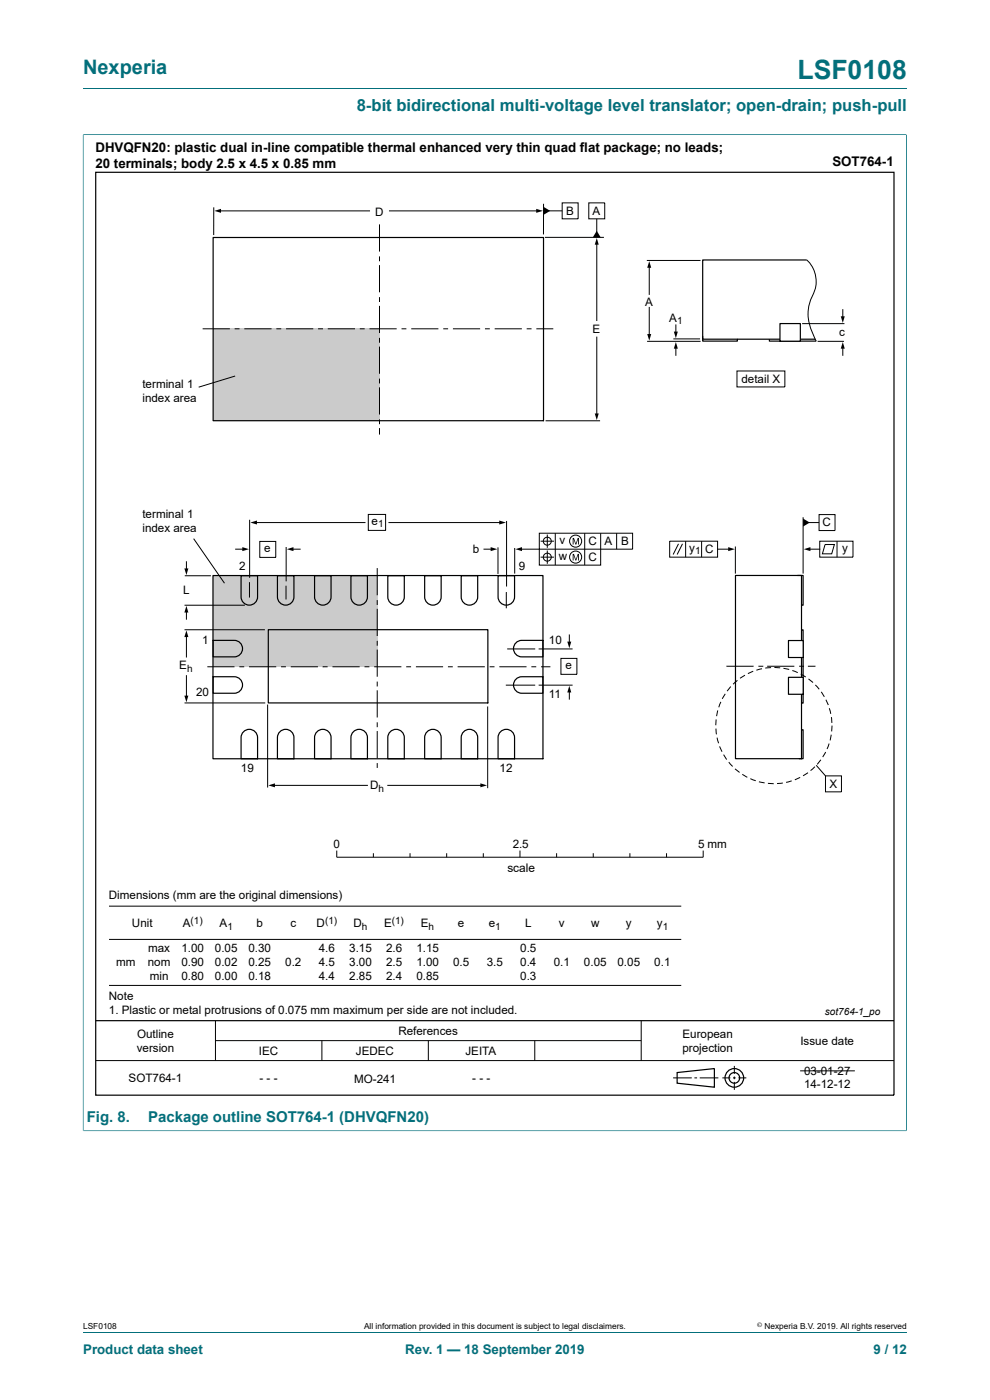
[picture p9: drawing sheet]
<svg xmlns="http://www.w3.org/2000/svg" width="210mm" height="297mm" viewBox="0 0 210 297" stroke-linecap="round" stroke-linejoin="round" font-family="sans-serif">
<path d="M17.6 18.8h174.8M17.6 28.6h174.7M17.6 28.5v211.5M192.3 28.5v211.5M17.6 239.9h174.7" fill="none" stroke="#036f7b" stroke-width=".21"/>
<g fill="none" stroke="#000" stroke-width=".21">
<path d="M116.4 44.7h2.8M119.2 43h3.4v3.4h-3.4zM124.9 43h3.4v3.4h-3.4zM126.6 46.4v2.8M156.3 78.7h10.2v3.4h-10.2zM39.5 119.2v1.7M55.1 114.9h3.4v3.3h-3.4zM78.1 109.1h3.7v3.4h-3.7zM114.4 113.1h19.8v3.4h-19.8zM114.7 114.8h2.8M114.7 118.2h2.8M116.1 113.4v2.8"/>
<path d="M116.1 116.8v2.8M117.8 113.1v6.8M124 113.1v6.8M127.4 113.1v6.8h-13v-3.4h-4M130.8 113.1v3.4M142.1 114.8h10.1v3.4h-10.1zM143.9 115.4l-1.1 2.2M144.8 115.4l-1.2 2.2M145.4 114.8v3.4M148.8 114.8v3.4M152.2 116.5h2.6M156 115.9v5.8"/>
<path d="M170.4 109.7v12M171.5 110.9h2.2M171.6 116.5h2.3M173.7 109.2h3.4v3.4h-3.4zM173.9 114.8h7v3.4h-7zM175 115.5h2l-.6 2h-2zM177.6 114.8v3.4M119 139.7h3.4v3.4h-3.4zM151.9 154.6l.1 1.2M151.9 152.6l-.1 1.3M152.1 156.5l.3 1.2M152.3 150.7l-.3 1.2"/>
<path d="M152.6 158.3l.6 1.2M152.9 148.9l-.4 1.1M153.8 147.2l-.6 1.1M155 145.7l-.8 .9M156.4 144.3l-.9 .9M158 143.2l-1 .7M159.8 142.4l-1.2 .5M161.6 141.9l-1.2 .3M163.6 141.6l-1.3 .1M164.3 141.6l1.2 .1M166.2 141.8l1.2 .2M168.1 142.2l1.1 .5"/>
<path d="M169.9 143l1 .6M171.5 144l1 .8M173 145.3l.8 .9M174.2 146.8l.7 1M175.1 159.5l-.6 1.1M175.2 148.4l.5 1.2M175.9 157.7l-.5 1.2M175.9 150.2l.3 1.2M176.3 155.9l-.2 1.2M176.3 152.1l.2 1.3M176.5 153.9l-.1 1.3M153.5 160.1l.7 1"/>
<path d="M154.6 161.7l.8 .9M155.9 163.1l1 .8M157.5 164.3l1 .6M159.2 165.2l1.1 .4M161 165.8l1.2 .3M162.9 166.2l1.2 .1M166.1 166.1l-1.3 .1M167.9 165.7l-1.2 .3M169.7 164.9l-1.1 .5M171.4 163.9l-1.1 .7M172.9 162.7l-1 .8M173.1 162.3l2 2.3"/>
<path d="M174.1 161.2l-.7 .9M175.1 164.6h3.4v3.4h-3.4zM23.1 199.3h121.4M23.1 192.2h121.4M23.1 209.1h121.4M45.7 216.5v8.5M136 216.5v8.5M20.3 225h169.3M45.7 220.8h90.3M68.3 220.8v4.2M90.9 220.8v4.2M113.4 220.8v4.2"/>
<path d="M142.8 228.7h3.9M147.3 228.7h.6M148.4 228.7h4M153.2 228.7h1.7M155.5 228.7h.6M155.8 226.1v1.7M155.8 228.4v.5M155.8 229.5v1.7M156.6 228.7h1.7M169.7 227.2h11.6"/>
<circle cx="116.1" cy="118.2" r=".85"/>
<circle cx="116.1" cy="114.8" r=".85"/>
<circle cx="122.1" cy="118.2" r="1.28"/>
<circle cx="122.1" cy="114.8" r="1.28"/>
</g>
<g fill="none" stroke="#000" stroke-width=".25">
<path d="M20.3 216.5h169.3M143.6 227.5l7.9-.8v3.9l-7.9-.8z"/>
<circle cx="155.8" cy="228.7" r="1.13"/>
<circle cx="155.8" cy="228.7" r="1.98"/>
</g>
<path d="M115.3 43.9l1.4 .8-1.4 .9zM126.6 49l.8 1.4h-1.7zM109.3 116.5l1.4-.4v.8zM121.5 114.1h.3l.3 1.2 .4-1.2h.3v1.4h-.2v-1.2l-.4 1.2h-.1l-.4-1.1v1.1h-.2zM121.5 117.5h.3l.3 1.2 .4-1.2h.3v1.4h-.2v-1.2l-.4 1.2h-.1l-.4-1.2v1.2h-.2zM154.5 116.1l1.4 .4-1.4 .4zM170.4 110l1.4 .9-1.4 .8zM170.5 116.5l1.4-.4v.8zM39.1 120.6h.9l-.5 1.4z" fill="#000"/>
<g fill="#cbcbcb">
<path d="M45.2 69.7h35.3v19.6h-35.3z"/>
<path d="M45.2 122.1h34.9v19.4h-34.9z"/>
</g>
<g fill="none" stroke="#000" stroke-width=".21">
<path d="M45.3 44v5.9M46.6 44.7h31.8M80.5 47.6v5.8M80.5 54.4v1M80.5 56.2v5.8M82.6 44.7h31.4M115.3 43.2v6.5M115.6 50.4h12.5M126.6 51.6v16.4M137.2 55.3h11.4M137.7 56.5v6M171.1 55.2a6.3 6.3 0 0 1 1 8 9.6 9.6 0 0 0 .8 8.6l.2 .6"/>
<path d="M43 69.8h5.8M49.8 69.8h1M49.9 79.8l-7.7 2.3M51.8 69.8h5.8M58.6 69.8h1.1M60.7 69.8h5.7M67.5 69.8h1M69.5 69.8h5.8M76.3 69.8h1.1M78.4 69.8h5.7M80.5 63v1.1M80.5 64.9v5.8"/>
<path d="M80.5 71.7v1M80.5 73.5v5.8M85.2 69.8h1M87.2 69.8h5.8M94 69.8h1.1M96.1 69.8h5.7M102.9 69.8h1M104.9 69.8h5.8M111.7 69.8h1M113.8 69.8h3.6M126.6 71.5v16.5M137.3 72.4h11.3"/>
<path d="M137.7 65.2v5.9M142.8 71.9h5.7M143.4 68.9v1.7M143.4 73.7v1.7M170.1 68.7h9M173.4 72.4h5.6M178.8 65.7v1.7M178.8 73.7v1.7M80.5 80.3v1M80.5 82.2v5.7M80.5 89v1M80.5 90.8v1.4"/>
<path d="M115.7 89.3h11.6M41.1 114.3l6.5 9.4M50 116.5h1.7M53 110.3v12.3M54.2 110.9h23.2M60.7 116v7.3M62 116.5h1.7M82.5 110.9h23.7M102.7 116.5h1.7M105.6 116.1v5.7M107.5 110.5v13.9M109.2 116.3v5.4"/>
<path d="M39.1 128.4h12.8M39.1 133.6h17.1M39.2 122.1h5.5M39.5 129.7v1.7M39.5 134.9v4.5M52.9 123.5v3.3M80 120.5v5.8M80 127.3v1M80 129.2v5.7M80 136v1M80 137.8v5.8M107.4 125.6v3.4"/>
<path d="M107.6 137.7h5.9M114.3 137.7h7.2M120.8 134.7v1.7M39.1 149.1h17.2M39.5 143.3v4.6M44 141.5h5.7M50.8 141.5h1M52.8 141.5h5.8M56.8 149.5v17.6M59.6 141.5h1.1M61.7 141.5h5.7M68.5 141.5h.1"/>
<path d="M68.5 141.5h1M70.5 141.5h5.8M77.3 141.5h1M79.4 141.5h5.7M80 144.6v1M80 146.4v5.8M80 153.2v1.1M80 155.1v5.8M86.2 141.5h1M88.2 141.5h5.8M95 141.5h1M97.1 141.5h5.7"/>
<path d="M103.4 149.9v17.3M103.9 141.5h1M105.9 141.5h5.8M107.3 145.3h6.2M112.7 141.5h1M114.3 145.3h7.2M114.8 141.5h1.9M120.8 146.6v1.7M154.1 141.3h5.8M160.9 141.3h1M162.7 141.3h5.8M169.5 141.3h1"/>
<path d="M171.4 141.3h1.6M58 166.6h19.9M80 161.9v1M82.3 166.6h19.9"/>
</g>
<g fill="#000">
<path d="M45.5 44.7l1.4-.4v.9zM113.7 44.3l1.5 .4-1.5 .5zM126.6 50.5l.4 1.4h-.8zM137.7 55.4l.4 1.4h-.8zM137.3 70.9h.8l-.4 1.4zM142.9 70.3h.9l-.4 1.5zM143.4 72.6l.4 1.4h-.9zM178.3 67.1h.9l-.4 1.4zM178.8 72.6l.4 1.4h-.9zM126.2 87.7h.8l-.4 1.4zM51.4 116.1l1.4 .4-1.4 .4zM53.1 110.9l1.4-.5v.9z"/>
<path d="M60.8 116.5l1.5-.4v.8zM104.1 116.1l1.4 .4-1.4 .4zM105.9 110.4l1.4 .5-1.4 .4zM39.5 128.5l.5 1.4h-.9zM39.5 133.7l.5 1.4h-.9zM120.3 136.1h.9l-.4 1.4zM39.1 147.6h.9l-.5 1.4zM120.8 145.5l.4 1.4h-.9zM56.9 166.6l1.4-.4v.8zM101.9 166.2l1.4 .4-1.4 .4z"/>
</g>
<g fill="none" stroke="#000" stroke-width=".25">
<path d="M45.2 50.4h70.1v38.9h-70.1zM45.2 122.1h70v38.9h-70zM45.2 135.8h4.5a1.75 1.75 0 0 1 1.7 1.8 1.75 1.75 0 0 1-1.7 1.7h-4.5zM51.1 122.1h3.5v4.5a1.75 1.75 0 0 1-1.7 1.8 1.75 1.75 0 0 1-1.8-1.8zM56.9 133.6h46.6v15.5h-46.6zM58.9 122.1h3.5v4.5a1.75 1.75 0 0 1-1.8 1.8 1.75 1.75 0 0 1-1.7-1.8zM66.7 122.1h3.5v4.5a1.75 1.75 0 0 1-1.7 1.8 1.75 1.75 0 0 1-1.8-1.8zM74.4 122.1h3.5v4.5a1.75 1.75 0 0 1-1.7 1.8 1.75 1.75 0 0 1-1.8-1.8zM82.3 122.1h3.5v4.5a1.75 1.75 0 0 1-1.8 1.8 1.75 1.75 0 0 1-1.7-1.8zM90.1 122.1h3.5v4.5a1.75 1.75 0 0 1-1.8 1.8 1.75 1.75 0 0 1-1.7-1.8zM97.8 122.1h3.5v4.5a1.75 1.75 0 0 1-1.7 1.8 1.75 1.75 0 0 1-1.8-1.8zM105.6 122.1h3.5v4.5a1.75 1.75 0 0 1-1.7 1.8 1.75 1.75 0 0 1-1.8-1.8z"/>
<path d="M109.4 136.4l.8-.5 .5-.1h4.5v3.5h-4.5a1.75 1.75 0 0 1-1.6-1 1.75 1.75 0 0 1 .3-1.9zM156 122.1h14v38.8h-14zM169.2 122.1h1.2v6.3h-.4M170 133.6h.4v15.6h-.4M45.2 143.6h4.5a1.75 1.75 0 0 1 1.7 1.7 1.75 1.75 0 0 1-1.7 1.8h-4.5zM51.6 155.2a1.75 1.75 0 0 1 2-.3 1.75 1.75 0 0 1 1 1.6v4.5h-3.5v-4.5l.1-.5zM59.4 155.2a1.75 1.75 0 0 1 1.9-.3 1.75 1.75 0 0 1 1.1 1.6v4.5h-3.5v-4.5v-.5zM67.2 155.2a1.75 1.75 0 0 1 1.9-.3 1.75 1.75 0 0 1 1.1 1.6v4.5h-3.5v-4.5l.1-.5zM75 155.2a1.75 1.75 0 0 1 1.9-.3 1.75 1.75 0 0 1 1 1.6v4.5h-3.5v-4.5l.1-.5zM82.8 155.2a1.75 1.75 0 0 1 1.9-.3 1.75 1.75 0 0 1 1.1 1.6v4.5h-3.5v-4.5v-.5zM90.6 155.2a1.75 1.75 0 0 1 1.9-.3 1.75 1.75 0 0 1 1.1 1.6v4.5h-3.5v-4.5v-.5zM98.3 155.2a1.75 1.75 0 0 1 1.9-.3 1.75 1.75 0 0 1 1.1 1.6v4.5h-3.5v-4.5l.1-.5z"/>
<path d="M106.2 155.2a1.75 1.75 0 0 1 1.9-.3 1.75 1.75 0 0 1 1 1.6v4.5h-3.5v-4.5l.1-.5zM109.4 144.1l.8-.5h.5h4.5v3.5h-4.5a1.75 1.75 0 0 1-1.6-1.1 1.75 1.75 0 0 1 .3-1.9zM170 154.8h.4v6.1h-.9"/>
</g>
<path d="M167.3 135.9h3.1v3.6h-3.1z" fill="#fefefe"/>
<path d="M167.3 135.9h3.1v3.6h-3.1z" fill="none" stroke="#000" stroke-width=".25"/>
<path d="M167.3 143.7h3.1v3.6h-3.1z" fill="#fefefe"/>
<path d="M171.1 55.2h-22v16.8h23.9M149.1 71.4v1h7.3v-.4M163.2 72v.4h9.9M167.3 143.7h3.1v3.6h-3.1z" fill="none" stroke="#000" stroke-width=".25"/>
<path d="M165.4 68.6h4.4v3.8h-4.4z" fill="#fefefe"/>
<path d="M20.3 36.6h169.3v195.7h-169.3zM165.4 68.6h4.4v3.8h-4.4z" fill="none" stroke="#000" stroke-width=".25"/>
<path d="M60.7 124.3v2.9M71.4 180.4v1.5h77.8v-1.5M79.2 181v.9M87 181v.9M94.7 181v.9M102.5 181v.9M110.3 180.4v1.5M118.1 181v.9M125.8 181v.9M133.6 181v.9M141.4 181v.9" fill="none" stroke="#000" stroke-width=".21"/>
<path d="M17.6 28.6v211.2M17.7 28.6h174.5M192.3 28.6v211.2M17.7 239.9h174.5M17.6 282.6h174.8" fill="none" stroke="#036f7b" stroke-width=".21"/>
<text font-size="5.6" fill="#036f7b" x="169.2" y="16.8">LSF0108</text>
<text font-size="4.2" fill="#036f7b" x="17.6" y="15.6">Nexperia</text>
<text font-size="3.5" fill="#036f7b" x="75.7" y="23.7">8-bit bidirectional multi-voltage level translator; open-drain; push-pull</text>
<g font-size="3.2" fill="#036f7b">
<text x="18.4" y="238">Fig. 8.</text>
<text x="31.4" y="238">Package outline SOT764-1 (DHVQFN20)</text>
</g>
<g font-size="2.8">
<text x="20.2" y="32.2">DHVQFN20: plastic dual in-line compatible thermal enhanced very thin quad flat package; no leads;</text>
<text x="20.2" y="35.6">20 terminals; body 2.5 x 4.5 x 0.85 mm</text>
<text x="176.6" y="35.3">SOT764-1</text>
</g>
<g font-size="2.8" fill="#036f7b">
<text x="17.6" y="287.2">Product data sheet</text>
<text x="86" y="287.2">Rev. 1 — 18 September 2019</text>
<text x="185.3" y="287.2">9 / 12</text>
</g>
<g font-size="2.5">
<text x="79.6" y="45.8">D</text>
<text x="120.1" y="45.5">B</text>
<text x="125.7" y="45.5">A</text>
<text x="136.8" y="64.8">A</text>
<text x="125.7" y="70.6">E</text>
<text x="142" y="68.2">A</text>
<text x="178" y="71.2">c</text>
<text x="30.2" y="82.3">terminal 1</text>
<text x="157.3" y="81.3">detail X</text>
<text x="30.2" y="85.3">index area</text>
<text x="30.2" y="110">terminal 1</text>
<text x="30.2" y="113">index area</text>
<text x="78.8" y="111.4">e</text>
<text x="174.5" y="111.7">C</text>
<text x="56.1" y="117.1">e</text>
<text x="100.3" y="117.3">b</text>
<text x="118.5" y="118.9">w</text>
<text x="118.7" y="115.5">v</text>
<text x="124.8" y="115.6">C</text>
<text x="124.8" y="119">C</text>
<text x="128.3" y="115.6">A</text>
<text x="131.7" y="115.6">B</text>
<text x="146.2" y="117">y</text>
<text x="149.6" y="117.3">C</text>
<text x="178.6" y="117">y</text>
<text x="50.7" y="121">2</text>
<text x="110" y="121">9</text>
<text x="38.8" y="126">L</text>
<text x="42.8" y="136.6">1</text>
<text x="116.4" y="136.7">10</text>
<text x="38" y="142">E</text>
<text x="119.9" y="142">e</text>
<text x="41.6" y="147.6">20</text>
<text x="116.4" y="148.1">11</text>
<text x="51.1" y="163.8">19</text>
<text x="78.5" y="167.4">D</text>
<text x="106" y="163.8">12</text>
<text x="175.9" y="167.1">X</text>
<text x="70.7" y="179.9">0</text>
<text x="108.8" y="179.9">2.5</text>
<text x="148.1" y="179.9">5 mm</text>
<text x="107.6" y="185.1">scale</text>
<text x="23.1" y="190.8">Dimensions (mm are the original dimensions)</text>
<text x="28" y="196.7">Unit</text>
<text x="38.8" y="196.7">A</text>
<text x="46.6" y="196.7">A</text>
<text x="54.4" y="196.7">b</text>
<text x="61.6" y="196.7">c</text>
<text x="67.2" y="196.7">D</text>
<text x="75" y="196.7">D</text>
<text x="81.5" y="196.7">E</text>
<text x="89.3" y="196.7">E</text>
<text x="97.1" y="196.7">e</text>
<text x="103.7" y="196.7">e</text>
<text x="111.4" y="196.7">L</text>
<text x="118.5" y="196.7">v</text>
<text x="125.4" y="196.7">w</text>
<text x="132.8" y="196.7">y</text>
<text x="139.3" y="196.7">y</text>
<text x="31.4" y="202">max</text>
<text x="38.5" y="202">1.00</text>
<text x="45.6" y="202">0.05</text>
<text x="52.7" y="202">0.30</text>
<text x="67.6" y="202">4.6</text>
<text x="74.1" y="202">3.15</text>
<text x="81.9" y="202">2.6</text>
<text x="88.3" y="202">1.15</text>
<text x="110.3" y="202">0.5</text>
<text x="24.6" y="205">mm</text>
<text x="31.4" y="205">nom</text>
<text x="31.8" y="207.9">min</text>
<text x="38.5" y="205">0.90</text>
<text x="38.5" y="207.9">0.80</text>
<text x="45.6" y="205">0.02</text>
<text x="45.6" y="207.9">0.00</text>
<text x="52.7" y="205">0.25</text>
<text x="52.7" y="207.9">0.18</text>
<text x="60.5" y="205">0.2</text>
<text x="67.6" y="205">4.5</text>
<text x="67.6" y="207.9">4.4</text>
<text x="74.1" y="205">3.00</text>
<text x="74.1" y="207.9">2.85</text>
<text x="81.9" y="205">2.5</text>
<text x="81.9" y="207.9">2.4</text>
<text x="88.3" y="205">1.00</text>
<text x="88.3" y="207.9">0.85</text>
<text x="96.1" y="205">0.5</text>
<text x="103.2" y="205">3.5</text>
<text x="110.3" y="205">0.4</text>
<text x="110.3" y="207.9">0.3</text>
<text x="117.5" y="205">0.1</text>
<text x="123.9" y="205">0.05</text>
<text x="131" y="205">0.05</text>
<text x="138.8" y="205">0.1</text>
<text x="23.1" y="212.1">Note</text>
<text x="23.1" y="215.1">1. Plastic or metal protrusions of 0.075 mm maximum per side are not included.</text>
<text x="29.1" y="220.1">Outline</text>
<text x="84.5" y="219.6">References</text>
<text x="144.8" y="220.1">European</text>
<text x="169.8" y="221.6">Issue date</text>
<text x="29" y="223.1">version</text>
<text x="54.9" y="223.8">IEC</text>
<text x="75.5" y="223.8">JEDEC</text>
<text x="98.7" y="223.8">JEITA</text>
<text x="144.8" y="223.1">projection</text>
<text x="170.5" y="227.9">03-01-27</text>
<text x="27.3" y="229.5">SOT764-1</text>
<text x="55" y="229.5">- - -</text>
<text x="75.1" y="229.7">MO-241</text>
<text x="100.2" y="229.5">- - -</text>
<text x="170.5" y="230.9">14-12-12</text>
</g>
<g font-size="2.1">
<text x="143.6" y="68.8">1</text>
<text x="80.2" y="111.9">1</text>
<text x="147.4" y="117.5">1</text>
<text x="39.7" y="142.5">h</text>
<text x="80.3" y="167.9">h</text>
<text x="40.4" y="195.9">(1)</text>
<text x="48.2" y="197.2">1</text>
<text x="68.9" y="195.9">(1)</text>
<text x="76.8" y="197.2">h</text>
<text x="83.1" y="195.9">(1)</text>
<text x="90.9" y="197.2">h</text>
<text x="105" y="197.2">1</text>
<text x="140.6" y="197.2">1</text>
<text x="175" y="215.2">sot764-1_po</text>
</g>
<g font-size="1.8">
<text x="17.6" y="282">LSF0108</text>
<text x="77.2" y="282">All information provided in this document is subject to legal disclaimers.</text>
<text x="162.2" y="282">Nexperia B.V. 2019. All rights reserved</text>
</g>
<text font-size="1.4" x="160.6" y="281.6">©</text>
</svg>
